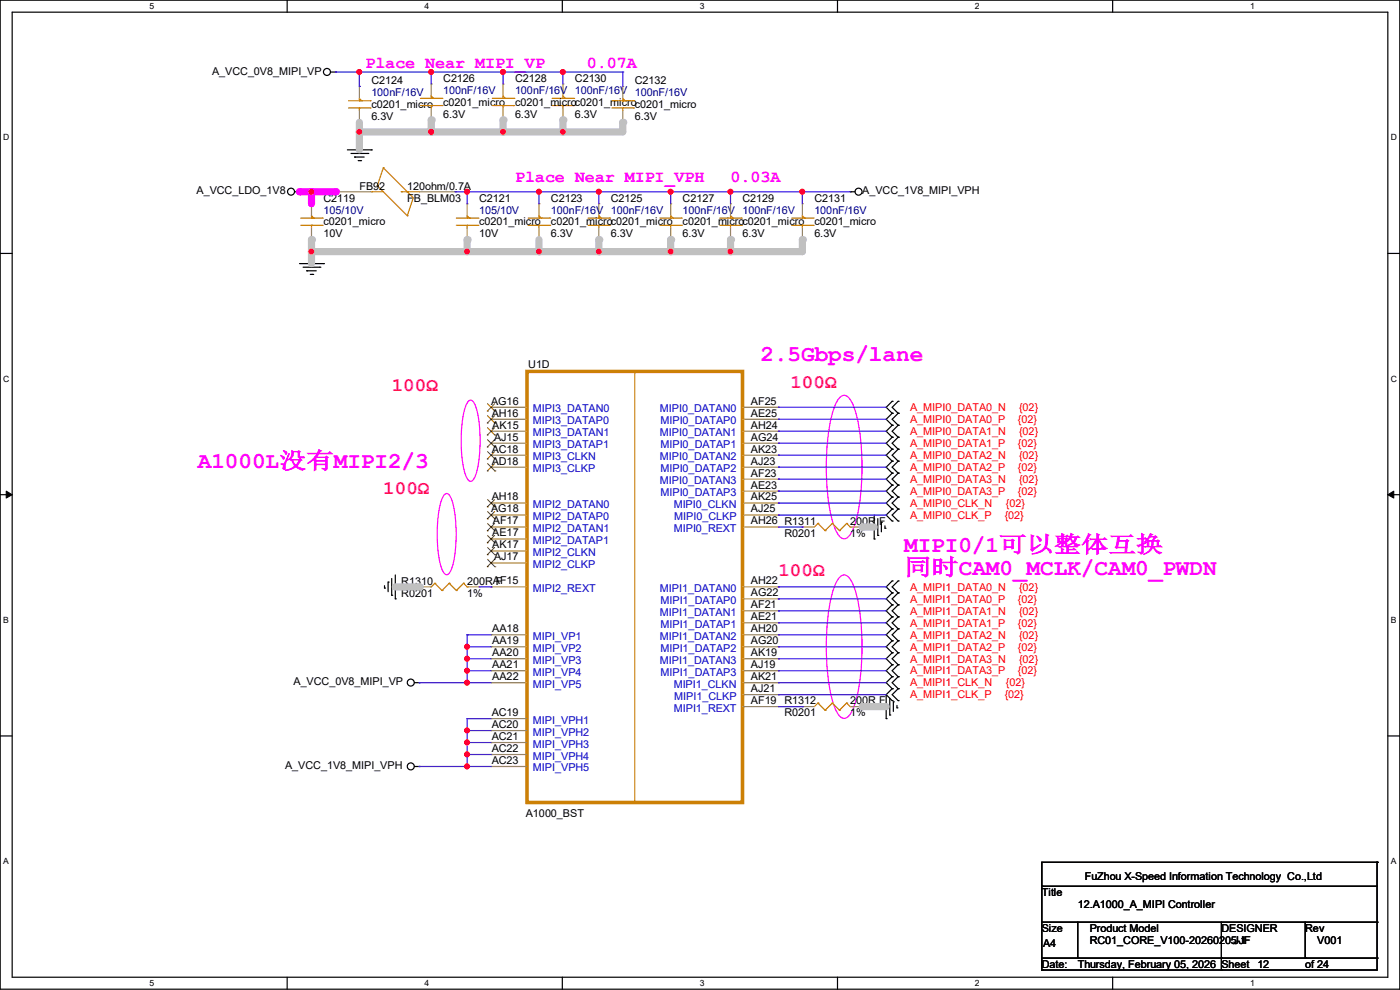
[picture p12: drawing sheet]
<svg xmlns="http://www.w3.org/2000/svg" width="297mm" height="210mm" viewBox="0 0 297 210" stroke-linecap="round" stroke-linejoin="round" font-family="sans-serif">
<path d="M0 0h297v209.8h-297zM2.6 2.6h291.8v204.7h-291.8z" fill="none" stroke="#000" stroke-width=".25"/>
<g fill="#fff">
<path d="M31.7 .3h1v2h-1z"/>
<path d="M31.7 207.6h1v1.9h-1z"/>
</g>
<path d="M60.9 0v2.6M60.9 207.3v2.5" fill="none" stroke="#000" stroke-width=".25"/>
<g fill="#fff">
<path d="M90.1 .3h1v2h-1z"/>
<path d="M90.1 207.6h1v1.9h-1z"/>
</g>
<path d="M119.3 0v2.6M119.3 207.3v2.5" fill="none" stroke="#000" stroke-width=".25"/>
<g fill="#fff">
<path d="M148.5 .3h.9v2h-.9z"/>
<path d="M148.5 207.6h.9v1.9h-.9z"/>
</g>
<path d="M177.7 0v2.6M177.7 207.3v2.5" fill="none" stroke="#000" stroke-width=".25"/>
<g fill="#fff">
<path d="M206.8 .3h1v2h-1z"/>
<path d="M206.8 207.6h1v1.9h-1z"/>
</g>
<path d="M236.1 0v2.6M236.1 207.3v2.5" fill="none" stroke="#000" stroke-width=".25"/>
<g fill="#fff">
<path d="M265.2 .3h1v2h-1z"/>
<path d="M265.2 207.6h1v1.9h-1z"/>
<path d="M.7 28.2h1.2v1.9h-1.2z"/>
<path d="M295.1 28.2h1.2v1.9h-1.2z"/>
<path d="M.7 79.3h1.2v2h-1.2z"/>
<path d="M295.1 79.3h1.2v2h-1.2z"/>
</g>
<path d="M0 53.8h2.6M294.4 53.8h2.6" fill="none" stroke="#000" stroke-width=".25"/>
<g fill="#fff">
<path d="M.7 130.5h1.2v2h-1.2z"/>
<path d="M295.1 130.5h1.1v2h-1.1z"/>
</g>
<path d="M0 104.9h2.6M294.4 104.9h2.6" fill="none" stroke="#000" stroke-width=".25"/>
<path d="M1.3 104.2l1.3 .7-1.3 .8zM294.4 104.9l1.3-.7v1.5z" fill="#000" stroke="#000" stroke-width=".21"/>
<g fill="#fff">
<path d="M.7 181.7h1.2v2h-1.2z"/>
<path d="M295.1 181.7h1.1v2h-1.1z"/>
</g>
<g fill="none" stroke="#000" stroke-width=".25">
<path d="M70.1 15.3h1.1M71.2 15.3h.1M73.7 31.8h5.1M74.5 32.6h3.5M75.2 33.3h.1M75.2 33.3h2.1M76 34.1h.5M76.5 34.1h.1M78 32.6h.1M78.8 31.8h.1M62.5 40.7h1M63.5 40.7h.1"/>
<path d="M63.5 55.9h5.1M64.3 56.7h3.6M65.1 57.4h.1M65.1 57.4h2M65.8 58.2h.5M66.3 58.2h.1M67.9 56.7h.1M68.6 55.9h.1M180.4 40.7h.1M180.4 40.7h1M189.3 85.1h.1M189.3 87.7h.1"/>
<path d="M189.3 90.2h.1M189.3 92.8h.1M189.3 95.3h.1M189.3 97.8h.1M189.3 85.1l-1.3 1.3 1.3 1.3M189.3 87.7l-1.3 1.2 1.3 1.3M189.3 90.2l-1.3 1.3 1.3 1.3M189.3 92.8l-1.3 1.2 1.3 1.3M189.3 95.3l-1.3 1.3 1.3 1.2M189.3 97.8l-1.3 1.3 1.3 1.3M190.5 87.7h.1M190.5 85.1h.1"/>
<path d="M190.5 90.2h.1M190.5 92.8h.1M190.5 95.3h.1M190.5 97.8h.1M190.5 85.1l-1.2 1.3 1.2 1.3M190.5 87.7l-1.2 1.2 1.2 1.3M190.5 90.2l-1.2 1.3 1.2 1.3M190.5 92.8l-1.2 1.2 1.2 1.3M190.5 95.3l-1.2 1.3 1.2 1.2M190.5 97.8l-1.2 1.3 1.2 1.3M185.5 114.3h.1M185.5 109.3v5"/>
<path d="M186.2 113.6h.1M186.2 110v3.6M187 110.8h.1M187 110.8v2M187.7 112.1h.1M187.7 111.5v.6M189.3 100.4h.1M189.3 102.9h.1M189.3 105.5h.1M189.3 108h.1M189.3 110.5h.1M189.3 100.4l-1.3 1.2 1.3 1.3"/>
<path d="M189.3 102.9l-1.3 1.3 1.3 1.3M189.3 105.5l-1.3 1.2 1.3 1.3M189.3 108l-1.3 1.3 1.3 1.2M190.5 100.4h.1M190.5 102.9h.1M190.5 105.5h.1M190.5 108h.1M190.5 110.5h.1M190.5 100.4l-1.2 1.2 1.2 1.3M190.5 102.9l-1.2 1.3 1.2 1.3M190.5 105.5l-1.2 1.2 1.2 1.3M190.5 108l-1.2 1.3 1.2 1.2"/>
<path d="M81.6 124.8h.1M81.6 124.2v.6M82.3 123.5h.1M82.3 123.5v2M83.1 126.3h.1M83.1 122.7v3.6M83.9 127h.1M83.9 122v5M189.3 123.2h.1M189.3 125.8h.1M189.3 128.3h.1M189.3 130.9h.1"/>
<path d="M189.3 133.4h.1M189.3 135.9h.1M189.3 138.5h.1M189.3 123.2l-1.3 1.3 1.3 1.3M189.3 125.8l-1.3 1.2 1.3 1.3M189.3 128.3l-1.3 1.3 1.3 1.3M189.3 130.9l-1.3 1.2 1.3 1.3M189.3 133.4l-1.3 1.3 1.3 1.2M189.3 135.9l-1.3 1.3 1.3 1.3M189.3 138.5l-1.3 1.2 1.3 1.3M190.5 125.8h.1M190.5 123.2h.1"/>
<path d="M190.5 128.3h.1M190.5 130.9h.1M190.5 133.4h.1M190.5 135.9h.1M190.5 138.5h.1M190.5 123.2l-1.2 1.3 1.2 1.3M190.5 125.8l-1.2 1.2 1.2 1.3M190.5 128.3l-1.2 1.3 1.2 1.3M190.5 130.9l-1.2 1.2 1.2 1.3M190.5 133.4l-1.2 1.3 1.2 1.2M190.5 135.9l-1.2 1.3 1.2 1.3M190.5 138.5l-1.2 1.2 1.2 1.3"/>
<path d="M0 156.1h2.6M87.9 144.8h1M88.9 144.8h.1M188 152.4h.1M188 147.4v5M188 147.4l1.3 1.2M188.8 151.7h.1M188.8 148.1v3.6M189.3 141h.1M189.3 143.6h.1M189.3 146.1h.1M189.3 148.6h.1"/>
<path d="M189.3 141l-1.3 1.3 1.3 1.3M189.3 143.6l-1.3 1.2 1.3 1.3M189.3 146.1l-1.3 1.3M189.5 148.9h.1M189.5 148.9v2M190.3 150.2h.1M190.3 149.6v.6M190.5 141h.1M190.5 143.6h.1M190.5 146.1h.1M190.5 148.6h.1M190.5 141l-1.2 1.3 1.2 1.3"/>
<path d="M190.5 143.6l-1.2 1.2 1.2 1.3M190.5 146.1l-1.2 1.3 1.2 1.2M294.4 156.1h2.6M87.9 162.6h1M88.9 162.6h.1M221 188h.1M221 188h71.1M221 195.6h71.1M228.6 195.6v7.6M259.1 195.6v10.2M276.9 195.6v7.6M292.1 182.9h.1"/>
<path d="M292.1 195.6h.1M292.1 182.9h-71.1v22.9M292.1 182.9v22.9h-71.1M221 205.8h.1M221 203.2h71.1M228.6 203.2h.1M259.1 203.2h.1M259.1 205.8h.1M276.9 203.2h.1M292.1 203.2h.1"/>
<circle cx="69.4" cy="15.3" r=".74"/>
<circle cx="61.7" cy="40.7" r=".74"/>
<circle cx="182.1" cy="40.7" r=".74"/>
<circle cx="87.1" cy="144.8" r=".74"/>
<circle cx="87.1" cy="162.6" r=".74"/>
</g>
<path d="M99.5 85l.3-.1a1.98 1.98 0 0 1 1.2 1.6 28.5 28.5 0 0 1-.2 14.6l-.6 .9-.4 .1a1.98 1.98 0 0 1-1.1-1.7 28.5 28.5 0 0 1 .2-14.6zM178.2 84.3a1.17 1.17 0 0 1 1.8 0 12.8 12.8 0 0 1 2.2 6.1 52.7 52.7 0 0 1-.6 20.1 6.7 6.7 0 0 1-2 3.7 1.44 1.44 0 0 1-1.9-.9 25.4 25.4 0 0 1-2.3-10.5 46 46 0 0 1 1.5-16.2l.8-1.7zM94.4 104.8l.4-.1a1.98 1.98 0 0 1 1.2 1.7 28.5 28.5 0 0 1-.3 14.6l-.6 .8-.3 .1a1.98 1.98 0 0 1-1.2-1.6 28.5 28.5 0 0 1 .2-14.6zM178.2 122.4a1.17 1.17 0 0 1 1.8 0 12.8 12.8 0 0 1 2.2 6.1 52.7 52.7 0 0 1-.6 20.1 6.7 6.7 0 0 1-2 3.7 1.44 1.44 0 0 1-1.9-.9 25.4 25.4 0 0 1-2.3-10.5 46 46 0 0 1 1.5-16.2l.8-1.7z" fill="none" stroke="#f0f" stroke-width=".25"/>
<g fill="none" stroke="#cc8006" stroke-width=".25">
<path d="M74 22.9h4.5M74 21.4h4.5M76.2 21.4h.1M76.2 22.9h.1M76.2 21.4v-.5l.6 .5M76.2 22.9v.5M76.8 21.4h.1M78.5 22.9h.1M78.5 21.4h.1M80.1 39.4h.1M80.1 39.4l6.3 6.4M81.3 35.6h.1"/>
<path d="M81.3 35.6l6.4 6.4-1.3 3.8M81.3 35.6l-1.2 3.8M89.2 22.4h4.6M89.2 20.9h4.6M91.5 20.9h.1M91.5 22.4h.1M91.5 20.9v-.5l.5 .5M91.5 22.4v.5M92 20.9h.1M93.8 22.4h.1M93.8 20.9h.1M104.4 22.4h4.6"/>
<path d="M104.4 20.9h4.6M106.7 20.9h.1M106.7 22.4h.1M106.7 20.9v-.5l.5 .5M106.7 22.4v.5M107.2 20.9h.1M109 22.4h.1M109 20.9h.1M117.1 22.4h4.6M117.1 20.9h4.6M119.4 20.9h.1M119.4 22.4h.1"/>
<path d="M119.4 20.9v-.5l.5 .5M119.4 22.4v.5M119.9 20.9h.1M121.7 22.4h.1M121.7 20.9h.1M129.8 22.9h4.6M129.8 21.4h4.6M132.1 21.4h.1M132.1 22.9h.1M132.1 21.4v-.5l.5 .5M132.1 22.9v.5M132.6 21.4h.1"/>
<path d="M134.4 22.9h.1M134.4 21.4h.1M63.8 47.8h4.6M63.8 46.3h4.6M66.1 46.3h.1M66.1 47.8h.1M66.1 46.3v-.5l.5 .5M66.1 47.8v.5M66.6 46.3h.1M68.4 47.8h.1M68.4 46.3h.1M78.8 40.7h.1"/>
<path d="M78.8 40.7h2.5M85.1 40.7h.1M85.1 40.7h3.8M86.4 45.8h.1M86.4 40.7h.1M96.8 47.8h4.6M96.8 46.3h4.6M99.1 46.3h.1M99.1 47.8h.1M99.1 46.3v-.5l.5 .5M99.1 47.8v.5M99.6 46.3h.1"/>
<path d="M101.4 47.8h.1M101.4 46.3h.1M112.1 47.8h4.5M112.1 46.3h4.5M114.3 46.3h.1M114.3 47.8h.1M114.3 46.3v-.5l.6 .5M114.3 47.8v.5M114.9 46.3h.1M116.6 47.8h.1M116.6 46.3h.1M124.8 47.8h4.5"/>
<path d="M124.8 46.3h4.5M127 46.3h.1M127 47.8h.1M127 46.3v-.5l.6 .5M127 47.8v.5M127.6 46.3h.1M129.3 47.8h.1M129.3 46.3h.1M140 47.8h4.6M140 46.3h4.6M142.3 46.3h.1M142.3 47.8h.1"/>
<path d="M142.3 46.3v-.5l.5 .5M142.3 47.8v.5M142.8 46.3h.1M144.6 47.8h.1M144.6 46.3h.1M152.7 47.8h4.6M152.7 46.3h4.6M155 46.3h.1M155 47.8h.1M155 46.3v-.5l.5 .5M155 47.8v.5M155.5 46.3h.1"/>
<path d="M157.3 47.8h.1M157.3 46.3h.1M167.9 47.8h4.6M167.9 46.3h4.6M170.2 46.3h.1M170.2 47.8h.1M170.2 46.3v-.5l.5 .5M170.2 47.8v.5M170.7 46.3h.1M172.5 47.8h.1M172.5 46.3h.1M134.7 78.8v91.4"/>
<path d="M173.5 111h.1M173.5 111l-.7 .8M173.5 111l1.5 1.6M175 112.6h.1M176.6 111h.1M176.6 111l-1.6 1.6M176.6 111l1.5 1.6M178.1 112.6h.1M179.6 111h.1M179.6 111l-1.5 1.6M179.6 111l.8 .8M180.4 111.8h.1"/>
<path d="M92.2 123.7h.1M92.2 123.7l-.7 .8M92.2 123.7l1.6 1.6M93.8 125.3h.1M95.3 123.7h.1M95.3 123.7l-1.5 1.6M95.3 123.7l1.5 1.6M96.8 125.3h.1M98.3 123.7h.1M98.3 123.7l-1.5 1.6M98.3 123.7l.8 .8M99.1 124.5h.1"/>
<path d="M173.5 149.1h.1M173.5 149.1l-.7 .8M173.5 149.1l1.5 1.6M175 150.7h.1M176.6 149.1h.1M176.6 149.1l-1.6 1.6M176.6 149.1l1.5 1.6M178.1 150.7h.1M179.6 149.1h.1M179.6 149.1l-1.5 1.6M179.6 149.1l.8 .8M180.4 149.9h.1"/>
<path d="M134.7 170.2h.1"/>
</g>
<g fill="none" stroke="#a84" stroke-width=".25">
<path d="M76.2 18.3h.1M76.2 18.3v2.6M91.5 17.8h.1M91.5 17.8v2.6M106.7 17.8h.1M106.7 17.8v2.6M119.4 17.8h.1M119.4 17.8v2.6M132.1 18.3h.1M132.1 18.3v2.6M76.2 26h.1M76.2 23.4v2.6"/>
<path d="M91.5 25.4h.1M91.5 22.9v2.5M106.7 25.4h.1M106.7 22.9v2.5M119.4 25.4h.1M119.4 22.9v2.5M132.1 26h.1M132.1 23.4v2.6M66.1 43.2h.1M66.1 50.8h.1M66.1 43.2v2.6M66.1 48.3v2.5"/>
<path d="M71.2 40.7h.1M71.2 40.7h7.6M88.9 40.7h7.7M96.6 40.7h.1M99.1 43.2h.1M99.1 50.8h.1M99.1 43.2v2.6M99.1 48.3v2.5M114.3 43.2h.1M114.3 50.8h.1M114.3 43.2v2.6M114.3 48.3v2.5"/>
<path d="M127 43.2h.1M127 50.8h.1M127 43.2v2.6M127 48.3v2.5M142.3 43.2h.1M142.3 50.8h.1M142.3 43.2v2.6M142.3 48.3v2.5M155 43.2h.1M155 50.8h.1M155 43.2v2.6M155 48.3v2.5"/>
<path d="M170.2 43.2h.1M170.2 50.8h.1M170.2 43.2v2.6M170.2 48.3v2.5M104.2 86.4h.1M104.2 88.9h.1M104.2 91.5h.1M104.2 94h.1M104.2 96.6h.1M104.2 99.1h.1M104.2 86.4h7.6M104.2 88.9h7.6"/>
<path d="M104.2 91.5h7.6M104.2 94h7.6M104.2 96.6h7.6M104.2 99.1h7.6M157.5 86.4h7.6M157.5 88.9h7.6M157.5 91.5h7.6M157.5 94h7.6M157.5 96.6h7.6M157.5 99.1h7.6M165.1 86.4h.1M165.1 88.9h.1"/>
<path d="M165.1 91.5h.1M165.1 94h.1M165.1 96.6h.1M165.1 99.1h.1M104.2 106.7h.1M104.2 109.3h.1M104.2 111.8h.1M104.2 114.3h.1M104.2 116.9h.1M104.2 119.4h.1M104.2 111.8h7.6M104.2 106.7h7.6"/>
<path d="M104.2 109.3h7.6M104.2 114.3h7.6M104.2 116.9h7.6M104.2 119.4h7.6M157.5 111.8h7.6M157.5 101.6h7.6M157.5 104.2h7.6M157.5 106.7h7.6M157.5 109.3h7.6M165.1 101.6h.1M165.1 104.2h.1M165.1 106.7h.1"/>
<path d="M165.1 109.3h.1M165.1 111.8h.1M170.2 111.8h.1M170.2 111.8h2.6M180.4 111.8h2.5M182.9 111.8h.1M88.9 124.5h.1M88.9 124.5h2.6M99.1 124.5h2.5M101.6 124.5h.1M104.2 124.5h.1M104.2 134.7h.1"/>
<path d="M104.2 137.2h.1M104.2 139.7h.1M104.2 124.5h7.6M104.2 134.7h7.6M104.2 137.2h7.6M104.2 139.7h7.6M157.5 124.5h7.6M157.5 127h7.6M157.5 129.6h7.6M157.5 132.1h7.6M157.5 134.7h7.6M157.5 137.2h7.6"/>
<path d="M157.5 139.7h7.6M165.1 124.5h.1M165.1 127h.1M165.1 129.6h.1M165.1 132.1h.1M165.1 134.7h.1M165.1 137.2h.1M165.1 139.7h.1M104.2 142.3h.1M104.2 144.8h.1M104.2 152.4h.1M104.2 155h.1"/>
<path d="M104.2 157.5h.1M104.2 142.3h7.6M104.2 144.8h7.6M104.2 152.4h7.6M104.2 155h7.6M104.2 157.5h7.6M157.5 142.3h7.6M157.5 144.8h7.6M157.5 147.4h7.6M157.5 149.9h7.6M165.1 142.3h.1M165.1 144.8h.1"/>
<path d="M165.1 147.4h.1M165.1 149.9h.1M170.2 149.9h.1M170.2 149.9h2.6M180.4 149.9h2.5M182.9 149.9h.1M104.2 160.1h.1M104.2 162.6h.1M104.2 160.1h7.6M104.2 162.6h7.6"/>
</g>
<path d="M111.8 78.8h45.7v91.4h-45.7z" fill="none" stroke="#cc8006" stroke-width=".76"/>
<g fill="none" stroke="#804000" stroke-width=".21">
<path d="M103.4 87.2h.1M103.4 89.7h.1M103.4 92.3h.1M103.4 94.8h.1M103.4 97.4h.1M103.4 99.9h.1M103.4 85.6l1.6 1.6M103.4 88.2l1.6 1.5M103.4 90.7l1.6 1.6M103.4 93.3l1.6 1.5M103.4 95.8l1.6 1.6M103.4 98.3l1.6 1.6"/>
<path d="M104.9 85.6l-1.5 1.6M104.9 88.2l-1.5 1.5M104.9 90.7l-1.5 1.6M104.9 93.3l-1.5 1.5M104.9 95.8l-1.5 1.6M104.9 98.3l-1.5 1.6M105 87.2h.1M105 89.7h.1M105 92.3h.1M105 94.8h.1M105 97.4h.1M105 99.9h.1"/>
<path d="M103.4 107.5h.1M103.4 110.1h.1M103.4 112.6h.1M103.4 115.1h.1M103.4 117.7h.1M103.4 106l1.6 1.5M103.4 108.5l1.6 1.6M103.4 111l1.6 1.6M103.4 113.6l1.6 1.5M103.4 116.1l1.6 1.6M103.4 118.7l1.6 1.5M104.9 106l-1.5 1.5"/>
<path d="M104.9 108.5l-1.5 1.6M104.9 111l-1.5 1.6M104.9 113.6l-1.5 1.5M104.9 116.1l-1.5 1.6M104.9 118.7l-1.5 1.5M105 107.5h.1M105 110.1h.1M105 112.6h.1M105 115.1h.1M105 117.7h.1M103.4 120.2h.1M105 120.2h.1"/>
</g>
<g fill="none" stroke="#4200ff" stroke-width=".25">
<path d="M165.1 86.4h.1M165.1 88.9h.1M165.1 91.5h.1M165.1 94h.1M165.1 96.6h.1M165.1 99.1h.1M165.1 86.4h22.9M165.1 88.9h22.9M165.1 91.5h22.9M165.1 94h22.9M165.1 96.6h22.9M165.1 99.1h22.9"/>
<path d="M165.1 101.6h.1M165.1 104.2h.1M165.1 106.7h.1M165.1 109.3h.1M165.1 101.6h22.9M165.1 104.2h22.9M165.1 106.7h22.9M165.1 109.3h22.9M165.1 111.8h5.1M170.2 111.8h.1"/>
</g>
<path d="M182.9 111.8h2.6" fill="none" stroke="#c0c0c0" stroke-width="1.5"/>
<circle cx="182.9" cy="111.8" r=".76" fill="#c0c0c0"/>
<path d="M83.9 124.5h5" fill="none" stroke="#c0c0c0" stroke-width="1.5"/>
<circle cx="88.9" cy="124.5" r=".76" fill="#c0c0c0"/>
<g fill="none" stroke="#4200ff" stroke-width=".25">
<path d="M99.1 134.7h.1M99.1 137.2h.1M99.1 139.7h.1M99.1 134.7v10.1M99.1 134.7h5.1M99.1 137.2h5.1M99.1 139.7h5.1M165.1 124.5h.1M165.1 127h.1M165.1 129.6h.1M165.1 132.1h.1M165.1 134.7h.1"/>
<path d="M165.1 137.2h.1M165.1 139.7h.1M165.1 124.5h22.9M165.1 127h22.9M165.1 129.6h22.9M165.1 132.1h22.9M165.1 134.7h22.9M165.1 137.2h22.9M165.1 139.7h22.9M88.9 144.8h.1M88.9 144.8h15.3M99.1 142.3h.1"/>
<path d="M99.1 144.8h.1M99.1 142.3h5.1M165.1 142.3h.1M165.1 144.8h.1M165.1 147.4h.1M165.1 142.3h22.9M165.1 144.8h22.9M165.1 147.4h22.9M165.1 149.9h5.1M170.2 149.9h.1"/>
</g>
<g fill="#f00" stroke="#f00" stroke-width=".25">
<circle cx="99.1" cy="137.2" r=".49"/>
<circle cx="99.1" cy="142.3" r=".49"/>
<circle cx="99.1" cy="139.7" r=".49"/>
<circle cx="99.1" cy="144.8" r=".49"/>
</g>
<path d="M182.9 149.9h5.1" fill="none" stroke="#c0c0c0" stroke-width="1.5"/>
<circle cx="182.9" cy="149.9" r=".76" fill="#c0c0c0"/>
<g fill="none" stroke="#4200ff" stroke-width=".25">
<path d="M71.2 15.3h.1M71.2 15.3h5M91.5 15.3h.1M91.5 15.3h40.6M106.7 15.3h.1M119.4 15.3h.1M99.1 152.4h.1M99.1 155h.1M99.1 157.5h.1M99.1 152.4v10.2M99.1 152.4h5.1M99.1 155h5.1"/>
<path d="M99.1 157.5h5.1M88.9 162.6h.1M88.9 162.6h15.3M99.1 160.1h.1M99.1 162.6h.1M99.1 160.1h5.1"/>
</g>
<g fill="#f00" stroke="#f00" stroke-width=".25">
<circle cx="99.1" cy="155" r=".49"/>
<circle cx="99.1" cy="160" r=".49"/>
<circle cx="99.1" cy="157.5" r=".49"/>
<circle cx="99.1" cy="162.6" r=".49"/>
<circle cx="119.4" cy="15.3" r=".49"/>
<circle cx="106.7" cy="15.3" r=".49"/>
</g>
<path d="M91.5 28h15.2" fill="none" stroke="#c0c0c0" stroke-width="1.5"/>
<circle cx="91.5" cy="28" r=".76" fill="#c0c0c0"/>
<path d="M106.7 28h12.7" fill="none" stroke="#c0c0c0" stroke-width="1.5"/>
<circle cx="106.7" cy="28" r=".76" fill="#c0c0c0"/>
<g fill="#f00" stroke="#f00" stroke-width=".25">
<circle cx="119.4" cy="28" r=".49"/>
<circle cx="106.7" cy="28" r=".49"/>
</g>
<path d="M119.4 28h12.7" fill="none" stroke="#c0c0c0" stroke-width="1.5"/>
<circle cx="119.4" cy="28" r=".76" fill="#c0c0c0"/>
<path d="M63.5 40.7h2.6" fill="none" stroke="#f0f" stroke-width="1.5"/>
<circle cx="63.5" cy="40.7" r=".76" fill="#f0f"/>
<g fill="#f00" stroke="#f00" stroke-width=".25">
<circle cx="66.1" cy="40.7" r=".49"/>
<circle cx="114.3" cy="40.7" r=".49"/>
<circle cx="99.1" cy="40.7" r=".49"/>
<circle cx="127" cy="40.7" r=".49"/>
<circle cx="155" cy="40.7" r=".49"/>
<circle cx="142.3" cy="40.7" r=".49"/>
<circle cx="170.2" cy="40.7" r=".49"/>
</g>
<path d="M96.6 40.7h.1M96.6 40.7h83.8M99.1 40.7h.1M114.3 40.7h.1M127 40.7h.1M142.3 40.7h.1M155 40.7h.1M170.2 40.7h.1" fill="none" stroke="#4200ff" stroke-width=".25"/>
<path d="M66.1 53.4h33" fill="none" stroke="#c0c0c0" stroke-width="1.5"/>
<circle cx="66.1" cy="53.4" r=".76" fill="#c0c0c0"/>
<g fill="#f00" stroke="#f00" stroke-width=".25">
<circle cx="99.1" cy="53.4" r=".49"/>
<circle cx="66.1" cy="53.4" r=".49"/>
</g>
<path d="M66.1 50.8v2.6" fill="none" stroke="#c0c0c0" stroke-width="1.5"/>
<circle cx="66.1" cy="50.8" r=".76" fill="#c0c0c0"/>
<path d="M127 53.4h15.3" fill="none" stroke="#c0c0c0" stroke-width="1.5"/>
<circle cx="127" cy="53.4" r=".76" fill="#c0c0c0"/>
<circle cx="127" cy="53.4" r=".49" fill="#f00" stroke="#f00" stroke-width=".25"/>
<path d="M142.3 53.4h12.7" fill="none" stroke="#c0c0c0" stroke-width="1.5"/>
<circle cx="142.3" cy="53.4" r=".76" fill="#c0c0c0"/>
<g fill="#f00" stroke="#f00" stroke-width=".25">
<circle cx="155" cy="53.4" r=".49"/>
<circle cx="142.3" cy="53.4" r=".49"/>
</g>
<path d="M155 53.4h15.2" fill="none" stroke="#c0c0c0" stroke-width="1.5"/>
<circle cx="155" cy="53.4" r=".76" fill="#c0c0c0"/>
<path d="M66.1 40.7h5.1" fill="none" stroke="#f0f" stroke-width="1.5"/>
<circle cx="71.2" cy="40.7" r=".76" fill="#f0f"/>
<path d="M66.1 40.7v2.5" fill="none" stroke="#f0f" stroke-width="1.5"/>
<circle cx="66.1" cy="40.7" r=".76" fill="#f0f"/>
<path d="M99.1 40.7h.1M99.1 40.7v2.5M114.3 40.7h.1M114.3 40.7v2.5M127 40.7h.1M127 40.7v2.5M142.3 40.7h.1M142.3 40.7v2.5M155 40.7h.1M155 40.7v2.5M170.2 40.7h.1M170.2 40.7v2.5" fill="none" stroke="#4200ff" stroke-width=".25"/>
<path d="M99.1 50.8v2.6" fill="none" stroke="#c0c0c0" stroke-width="1.5"/>
<circle cx="99.1" cy="50.8" r=".76" fill="#c0c0c0"/>
<path d="M127 50.8v2.6" fill="none" stroke="#c0c0c0" stroke-width="1.5"/>
<circle cx="127" cy="50.8" r=".76" fill="#c0c0c0"/>
<path d="M142.3 50.8v2.6" fill="none" stroke="#c0c0c0" stroke-width="1.5"/>
<circle cx="142.3" cy="50.8" r=".76" fill="#c0c0c0"/>
<path d="M155 50.8v2.6" fill="none" stroke="#c0c0c0" stroke-width="1.5"/>
<circle cx="155" cy="50.8" r=".76" fill="#c0c0c0"/>
<path d="M170.2 50.8v2.6" fill="none" stroke="#c0c0c0" stroke-width="1.5"/>
<circle cx="170.2" cy="50.8" r=".76" fill="#c0c0c0"/>
<path d="M66.1 53.4v2.5" fill="none" stroke="#c0c0c0" stroke-width="1.5"/>
<circle cx="66.1" cy="53.4" r=".76" fill="#c0c0c0"/>
<path d="M91.5 15.3h.1M91.5 15.3v2.5M106.7 15.3h.1M106.7 15.3v2.5M119.4 15.3h.1M119.4 15.3v2.5M132.1 15.3h.1M132.1 15.3v3" fill="none" stroke="#4200ff" stroke-width=".25"/>
<path d="M76.2 26v2" fill="none" stroke="#c0c0c0" stroke-width="1.5"/>
<circle cx="76.2" cy="28" r=".76" fill="#c0c0c0"/>
<path d="M91.5 25.4v2.6" fill="none" stroke="#c0c0c0" stroke-width="1.5"/>
<circle cx="91.5" cy="25.4" r=".76" fill="#c0c0c0"/>
<path d="M106.7 25.4v2.6" fill="none" stroke="#c0c0c0" stroke-width="1.5"/>
<circle cx="106.7" cy="25.4" r=".76" fill="#c0c0c0"/>
<path d="M119.4 25.4v2.6" fill="none" stroke="#c0c0c0" stroke-width="1.5"/>
<circle cx="119.4" cy="25.4" r=".76" fill="#c0c0c0"/>
<path d="M132.1 26v2" fill="none" stroke="#c0c0c0" stroke-width="1.5"/>
<circle cx="132.1" cy="26" r=".76" fill="#c0c0c0"/>
<path d="M76.2 15.3h.1M76.2 15.3h15.3" fill="none" stroke="#4200ff" stroke-width=".25"/>
<g fill="#f00" stroke="#f00" stroke-width=".25">
<circle cx="91.5" cy="15.3" r=".49"/>
<circle cx="76.2" cy="15.3" r=".49"/>
</g>
<path d="M76.2 28h15.3" fill="none" stroke="#c0c0c0" stroke-width="1.5"/>
<circle cx="76.2" cy="28" r=".76" fill="#c0c0c0"/>
<g fill="#f00" stroke="#f00" stroke-width=".25">
<circle cx="91.5" cy="28" r=".49"/>
<circle cx="76.2" cy="28" r=".49"/>
</g>
<path d="M76.2 28v3.8" fill="none" stroke="#c0c0c0" stroke-width="1.5"/>
<circle cx="76.2" cy="28" r=".76" fill="#c0c0c0"/>
<path d="M76.2 18.3h.1M76.2 15.3v3" fill="none" stroke="#4200ff" stroke-width=".25"/>
<path d="M99.1 53.4h15.2" fill="none" stroke="#c0c0c0" stroke-width="1.5"/>
<circle cx="114.3" cy="53.4" r=".76" fill="#c0c0c0"/>
<circle cx="114.3" cy="53.4" r=".49" fill="#f00" stroke="#f00" stroke-width=".25"/>
<path d="M114.3 50.8v2.6" fill="none" stroke="#c0c0c0" stroke-width="1.5"/>
<circle cx="114.3" cy="53.4" r=".76" fill="#c0c0c0"/>
<path d="M114.3 53.4h12.7" fill="none" stroke="#c0c0c0" stroke-width="1.5"/>
<circle cx="127" cy="53.4" r=".76" fill="#c0c0c0"/>
<path d="M101.6 124.5h2.6M104.2 124.5h.1" fill="none" stroke="#4200ff" stroke-width=".25"/>
<g fill="#f00" stroke="#f00" stroke-width=".25">
<circle cx="99.1" cy="137.2" r=".49"/>
<circle cx="99.1" cy="142.3" r=".49"/>
<circle cx="99.1" cy="139.7" r=".49"/>
<circle cx="99.1" cy="144.8" r=".49"/>
<circle cx="99.1" cy="155" r=".49"/>
<circle cx="99.1" cy="160" r=".49"/>
<circle cx="99.1" cy="157.5" r=".49"/>
<circle cx="99.1" cy="162.6" r=".49"/>
<circle cx="119.4" cy="15.3" r=".49"/>
<circle cx="106.7" cy="15.3" r=".49"/>
<circle cx="119.4" cy="28" r=".49"/>
<circle cx="106.7" cy="28" r=".49"/>
<circle cx="66.1" cy="40.7" r=".49"/>
<circle cx="114.3" cy="40.7" r=".49"/>
<circle cx="99.1" cy="40.7" r=".49"/>
<circle cx="127" cy="40.7" r=".49"/>
<circle cx="155" cy="40.7" r=".49"/>
<circle cx="142.3" cy="40.7" r=".49"/>
<circle cx="170.2" cy="40.7" r=".49"/>
<circle cx="99.1" cy="53.4" r=".49"/>
<circle cx="66.1" cy="53.4" r=".49"/>
<circle cx="127" cy="53.4" r=".49"/>
<circle cx="155" cy="53.4" r=".49"/>
<circle cx="142.3" cy="53.4" r=".49"/>
<circle cx="91.5" cy="15.3" r=".49"/>
<circle cx="76.2" cy="15.3" r=".49"/>
<circle cx="91.5" cy="28" r=".49"/>
<circle cx="76.2" cy="28" r=".49"/>
<circle cx="114.3" cy="53.4" r=".49"/>
</g>
<g font-size="4.8" fill="#f0f">
<text x="161.3" y="76.5">2.5Gbps/lane</text>
<text x="42" y="99.4">A1000L没有MIPI2/3</text>
<text x="191.8" y="117.1">MIPI0/1可以整体互换</text>
<text x="191.8" y="122">同时CAM0_MCLK/CAM0_PWDN</text>
</g>
<g font-size="4.1" fill="#ff0080">
<text x="83.1" y="83">100Ω</text>
<text x="167.7" y="82.2">100Ω</text>
<text x="81.3" y="104.8">100Ω</text>
<text x="165.1" y="122.1">100Ω</text>
</g>
<g font-size="3.6" fill="#f0f">
<text x="77.5" y="14.4">Place Near MIPI_VP</text>
<text x="124.5" y="14.4">0.07A</text>
<text x="109.3" y="38.5">Place Near MIPI_VPH</text>
<text x="155" y="38.5">0.03A</text>
</g>
<g font-size="2.3">
<text x="45" y="15.8">A_VCC_0V8_MIPI_VP</text>
<text x="78.8" y="17.9">C2124</text>
<text x="94" y="17.4">C2126</text>
<text x="109.3" y="17.4">C2128</text>
<text x="122" y="17.4">C2130</text>
<text x="134.7" y="17.9">C2132</text>
<text x="78.8" y="22.9">c0201_micro</text>
<text x="94" y="22.4">c0201_micro</text>
<text x="109.3" y="22.4">c0201_microc0201_microc0201_micro</text>
<text x="78.8" y="25.5">6.3V</text>
<text x="94" y="25">6.3V</text>
<text x="109.3" y="25">6.3V</text>
<text x="122" y="25">6.3V</text>
<text x="134.7" y="25.5">6.3V</text>
<text x="41.7" y="41.2">A_VCC_LDO_1V8</text>
<text x="76.2" y="40.2">FB92</text>
<text x="86.4" y="40.2">120ohm/0.7A</text>
<text x="182.9" y="41.2">A_VCC_1V8_MIPI_VPH</text>
<text x="68.6" y="42.8">C2119</text>
<text x="68.6" y="47.8">c0201_micro</text>
<text x="86.4" y="42.8">FB_BLM03</text>
<text x="101.6" y="42.8">C2121</text>
<text x="101.6" y="47.8">c0201_micro</text>
<text x="116.9" y="42.8">C2123</text>
<text x="116.9" y="47.8">c0201_microc0201_micro</text>
<text x="129.6" y="42.8">C2125</text>
<text x="144.8" y="42.8">C2127</text>
<text x="144.8" y="47.8">c0201_microc0201_micro</text>
<text x="157.5" y="42.8">C2129</text>
<text x="172.8" y="42.8">C2131</text>
<text x="172.8" y="47.8">c0201_micro</text>
<text x="68.6" y="50.4">10V</text>
<text x="101.6" y="50.4">10V</text>
<text x="116.9" y="50.4">6.3V</text>
<text x="129.6" y="50.4">6.3V</text>
<text x="144.8" y="50.4">6.3V</text>
<text x="157.5" y="50.4">6.3V</text>
<text x="172.8" y="50.4">6.3V</text>
<text x="112.1" y="78.1">U1D</text>
<text x="104.2" y="85.9">AG16</text>
<text x="104.3" y="88.4">AH16</text>
<text x="159.3" y="85.9">AF25</text>
<text x="159.3" y="88.4">AE25</text>
<text x="104.4" y="90.9">AK15</text>
<text x="104.8" y="93.5">AJ15</text>
<text x="159.3" y="90.9">AH24</text>
<text x="159.3" y="93.5">AG24</text>
<text x="104.3" y="96">AC18</text>
<text x="104.3" y="98.6">AD18</text>
<text x="159.3" y="96">AK23</text>
<text x="159.3" y="98.6">AJ23</text>
<text x="159.3" y="101.1">AF23</text>
<text x="104.3" y="106.2">AH18</text>
<text x="159.3" y="103.6">AE23</text>
<text x="159.3" y="106.2">AK25</text>
<text x="104.2" y="108.7">AG18</text>
<text x="104.4" y="113.8">AE17</text>
<text x="104.6" y="111.3">AF17</text>
<text x="159.3" y="108.7">AJ25</text>
<text x="159.3" y="111.3">AH26 R1311</text>
<text x="166.4" y="113.9">R0201</text>
<text x="180.4" y="111.3">200R F</text>
<text x="180.4" y="113.9">1%</text>
<text x="104.4" y="116.3">AK17</text>
<text x="104.8" y="118.9">AJ17</text>
<text x="85.1" y="124">R1310</text>
<text x="99.1" y="124">200R F</text>
<text x="104.6" y="124">AF15</text>
<text x="159.3" y="124">AH22</text>
<text x="85.1" y="126.6">R0201</text>
<text x="99.1" y="126.6">1%</text>
<text x="159.3" y="126.5">AG22</text>
<text x="159.3" y="129">AF21</text>
<text x="159.3" y="131.6">AE21</text>
<text x="104.4" y="134.1">AA18</text>
<text x="104.4" y="136.7">AA19</text>
<text x="159.3" y="134.1">AH20</text>
<text x="159.3" y="136.7">AG20</text>
<text x="104.4" y="139.2">AA20</text>
<text x="104.4" y="141.7">AA21</text>
<text x="159.3" y="139.2">AK19</text>
<text x="159.3" y="141.7">AJ19</text>
<text x="62.3" y="145.4">A_VCC_0V8_MIPI_VP</text>
<text x="104.4" y="144.3">AA22</text>
<text x="159.3" y="144.3">AK21</text>
<text x="159.3" y="146.8">AJ21</text>
<text x="159.3" y="149.4">AF19</text>
<text x="166.4" y="149.4">R1312</text>
<text x="180.4" y="149.4">200R F</text>
<text x="104.3" y="151.9">AC19</text>
<text x="104.3" y="154.4">AC20</text>
<text x="166.4" y="152">R0201</text>
<text x="180.4" y="152">1%</text>
<text x="104.3" y="157">AC21</text>
<text x="104.3" y="159.5">AC22</text>
<text x="60.5" y="163.2">A_VCC_1V8_MIPI_VPH</text>
<text x="104.3" y="162.1">AC23</text>
<text x="111.5" y="173.3">A1000_BST</text>
<text x="221" y="190.1">Title</text>
<text x="230.2" y="186.8">FuZhou X-Speed Information Technology Co.,Ltd</text>
<text x="221" y="197.7">Size</text>
<text x="228.6" y="192.6">12.A1000_A_MIPI Controller</text>
<text x="231.2" y="197.7">Product Model</text>
<text x="259.1" y="197.7">DESIGNER</text>
<text x="276.9" y="197.7">Rev</text>
<text x="221.3" y="201">A4</text>
<text x="231.2" y="200.2">RC01_CORE_V100-20260205-1</text>
<text x="261.7" y="200.2">JJF</text>
<text x="279.4" y="200.2">V001</text>
<text x="221" y="205.3">Date:</text>
<text x="228.6" y="205.3">Thursday, February 05, 2026 Sheet</text>
<text x="266.7" y="205.3">12</text>
<text x="276.9" y="205.3">of 24</text>
</g>
<g font-size="2.3" fill="#000080">
<text x="78.8" y="20.4">100nF/16V</text>
<text x="94" y="19.9">100nF/16V</text>
<text x="109.3" y="19.9">100nF/16V 100nF/16V 100nF/16V</text>
<text x="68.6" y="45.3">105/10V</text>
<text x="101.6" y="45.3">105/10V</text>
<text x="116.9" y="45.3">100nF/16V 100nF/16V</text>
<text x="144.8" y="45.3">100nF/16V 100nF/16V</text>
<text x="172.8" y="45.3">100nF/16V</text>
</g>
<g font-size="2.3" fill="#00c">
<text x="113.1" y="87.5">MIPI3_DATAN0</text>
<text x="140" y="87.5">MIPI0_DATAN0</text>
<text x="113.1" y="90">MIPI3_DATAP0</text>
<text x="113.1" y="92.5">MIPI3_DATAN1</text>
<text x="113.1" y="95.1">MIPI3_DATAP1</text>
<text x="140" y="92.5">MIPI0_DATAN1</text>
<text x="140.1" y="90">MIPI0_DATAP0</text>
<text x="140.1" y="95.1">MIPI0_DATAP1</text>
<text x="113.1" y="97.6">MIPI3_CLKN</text>
<text x="113.1" y="100.2">MIPI3_CLKP</text>
<text x="140" y="97.6">MIPI0_DATAN2</text>
<text x="140.1" y="100.2">MIPI0_DATAP2</text>
<text x="113.1" y="107.8">MIPI2_DATAN0</text>
<text x="140" y="102.7">MIPI0_DATAN3</text>
<text x="140.1" y="105.2">MIPI0_DATAP3</text>
<text x="142.9" y="107.8">MIPI0_CLKN</text>
<text x="113.1" y="110.3">MIPI2_DATAP0</text>
<text x="113.1" y="112.9">MIPI2_DATAN1</text>
<text x="143" y="112.9">MIPI0_REXT</text>
<text x="143" y="110.3">MIPI0_CLKP</text>
<text x="113.1" y="115.4">MIPI2_DATAP1</text>
<text x="113.1" y="117.9">MIPI2_CLKN</text>
<text x="113.1" y="120.5">MIPI2_CLKP</text>
<text x="113.1" y="125.6">MIPI2_REXT</text>
<text x="140" y="125.6">MIPI1_DATAN0</text>
<text x="140" y="130.6">MIPI1_DATAN1</text>
<text x="140.1" y="128.1">MIPI1_DATAP0</text>
<text x="113.1" y="135.7">MIPI_VP1</text>
<text x="140" y="135.7">MIPI1_DATAN2</text>
<text x="140.1" y="133.2">MIPI1_DATAP1</text>
<text x="113.1" y="138.3">MIPI_VP2</text>
<text x="113.1" y="140.8">MIPI_VP3</text>
<text x="113.1" y="143.3">MIPI_VP4</text>
<text x="140" y="140.8">MIPI1_DATAN3</text>
<text x="140.1" y="138.3">MIPI1_DATAP2</text>
<text x="140.1" y="143.3">MIPI1_DATAP3</text>
<text x="113.1" y="145.9">MIPI_VP5</text>
<text x="142.9" y="145.9">MIPI1_CLKN</text>
<text x="143" y="148.4">MIPI1_CLKP</text>
<text x="113.1" y="153.5">MIPI_VPH1</text>
<text x="143" y="151">MIPI1_REXT</text>
<text x="113.1" y="156">MIPI_VPH2</text>
<text x="113.1" y="158.6">MIPI_VPH3</text>
<text x="113.1" y="161.1">MIPI_VPH4</text>
<text x="113.1" y="163.7">MIPI_VPH5</text>
</g>
<g font-size="2.3" fill="#f00">
<text x="193.1" y="87.2">A_MIPI0_DATA0_N</text>
<text x="193.1" y="89.7">A_MIPI0_DATA0_P</text>
<text x="215.9" y="89.7">{02}</text>
<text x="216.2" y="87.2">{02}</text>
<text x="193.1" y="92.3">A_MIPI0_DATA1_N</text>
<text x="193.1" y="94.8">A_MIPI0_DATA1_P</text>
<text x="215.9" y="94.8">{02}</text>
<text x="216.2" y="92.3">{02}</text>
<text x="193.1" y="97.4">A_MIPI0_DATA2_N</text>
<text x="193.1" y="99.9">A_MIPI0_DATA2_P</text>
<text x="215.9" y="99.9">{02}</text>
<text x="216.2" y="97.4">{02}</text>
<text x="193.1" y="102.4">A_MIPI0_DATA3_N</text>
<text x="193.1" y="105">A_MIPI0_DATA3_P</text>
<text x="193.1" y="107.5">A_MIPI0_CLK_N</text>
<text x="213.4" y="107.5">{02}</text>
<text x="215.9" y="105">{02}</text>
<text x="216.2" y="102.4">{02}</text>
<text x="193.1" y="110.1">A_MIPI0_CLK_P</text>
<text x="213.2" y="110.1">{02}</text>
<text x="193.1" y="125.3">A_MIPI1_DATA0_N</text>
<text x="216.2" y="125.3">{02}</text>
<text x="193.1" y="127.8">A_MIPI1_DATA0_P</text>
<text x="193.1" y="130.4">A_MIPI1_DATA1_N</text>
<text x="215.9" y="127.8">{02}</text>
<text x="216.2" y="130.4">{02}</text>
<text x="193.1" y="132.9">A_MIPI1_DATA1_P</text>
<text x="193.1" y="135.5">A_MIPI1_DATA2_N</text>
<text x="215.9" y="132.9">{02}</text>
<text x="216.2" y="135.5">{02}</text>
<text x="193.1" y="138">A_MIPI1_DATA2_P</text>
<text x="193.1" y="140.5">A_MIPI1_DATA3_N</text>
<text x="193.1" y="143.1">A_MIPI1_DATA3_P</text>
<text x="215.9" y="138">{02}</text>
<text x="215.9" y="143.1">{02}</text>
<text x="216.2" y="140.5">{02}</text>
<text x="193.1" y="145.6">A_MIPI1_CLK_N</text>
<text x="193.1" y="148.2">A_MIPI1_CLK_P</text>
<text x="213.2" y="148.2">{02}</text>
<text x="213.4" y="145.6">{02}</text>
</g>
<g font-size="1.8">
<text x="31.7" y="1.9">5</text>
<text x="90.1" y="1.9">4</text>
<text x="148.5" y="1.9">3</text>
<text x="206.8" y="1.9">2</text>
<text x="265.2" y="1.9">1</text>
<text x=".7" y="29.8">D</text>
<text x="295.1" y="29.8">D</text>
<text x=".7" y="80.9">C</text>
<text x="295.1" y="80.9">C</text>
<text x=".7" y="132.1">B</text>
<text x="295.1" y="132.1">B</text>
<text x=".7" y="183.3">A</text>
<text x="295.1" y="183.3">A</text>
<text x="31.7" y="209.2">5</text>
<text x="90.1" y="209.2">4</text>
<text x="148.5" y="209.2">3</text>
<text x="206.8" y="209.2">2</text>
<text x="265.2" y="209.2">1</text>
</g>
</svg>
